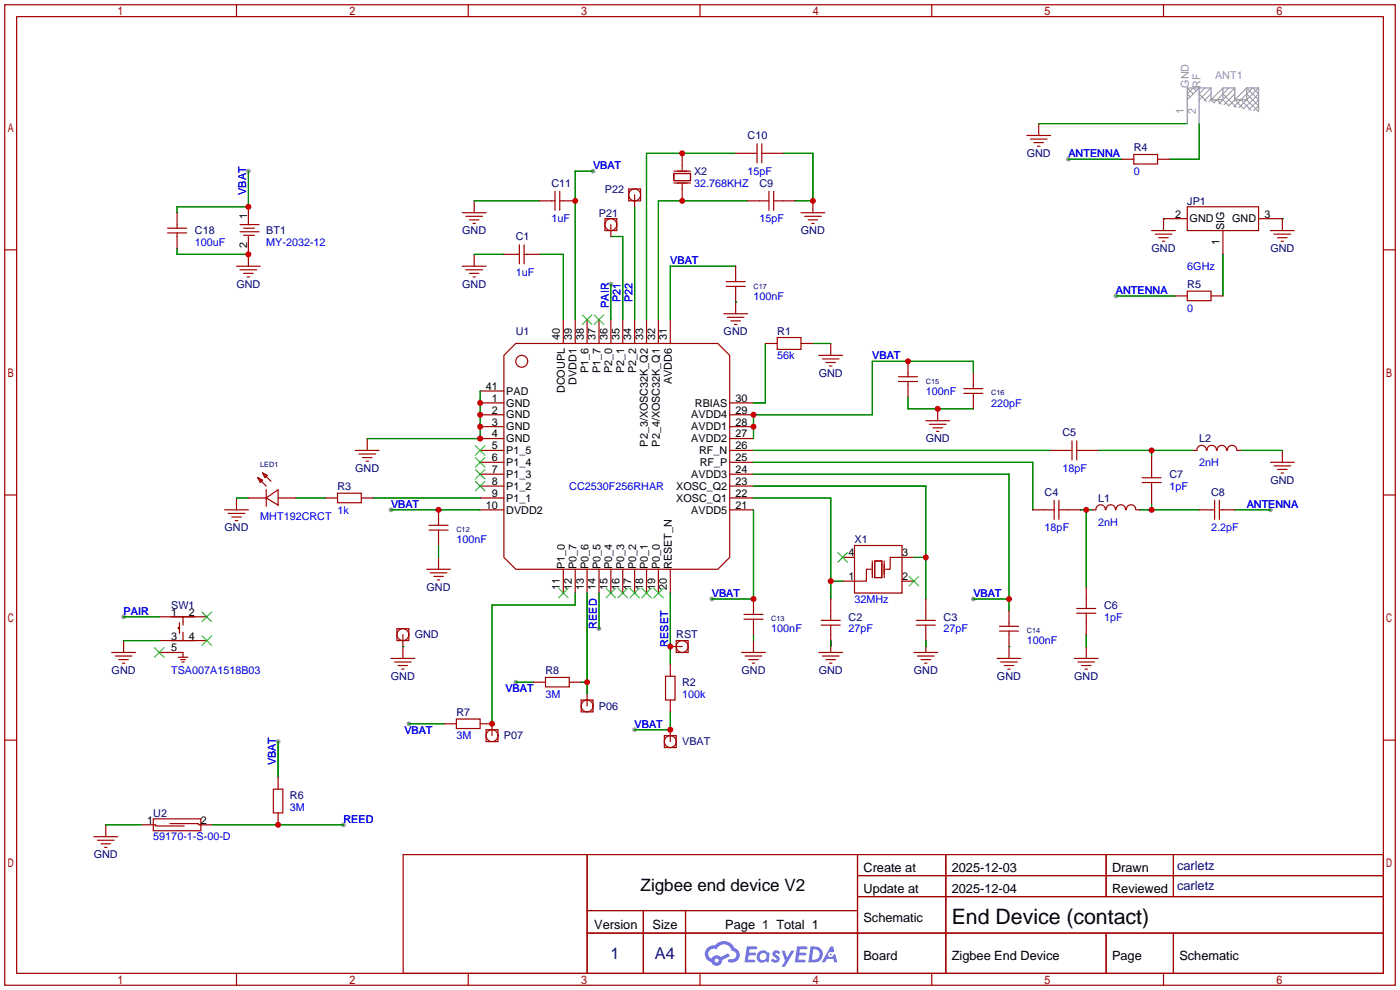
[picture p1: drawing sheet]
<svg xmlns="http://www.w3.org/2000/svg" width="299mm" height="212mm" viewBox="0 0 299 212" stroke-linecap="round" stroke-linejoin="round" font-family="sans-serif">
<g fill="#999">
<circle cx="271.5" cy="109" r=".51"/>
<circle cx="126.7" cy="36.6" r=".51"/>
<circle cx="152.1" cy="128" r=".51"/>
<circle cx="83.6" cy="109" r=".51"/>
<circle cx="208" cy="128" r=".51"/>
<circle cx="53.1" cy="36.6" r=".51"/>
<circle cx="130.6" cy="60.7" r=".51"/>
<circle cx="73.4" cy="176.3" r=".51"/>
<circle cx="26.4" cy="131.8" r=".51"/>
<circle cx="135.6" cy="156" r=".51"/>
<circle cx="228.3" cy="34" r=".51"/>
<circle cx="238.5" cy="63.2" r=".51"/>
<circle cx="128" cy="134.4" r=".51"/>
<circle cx="59.4" cy="158.5" r=".51"/>
<circle cx="87.4" cy="154.7" r=".51"/>
<circle cx="110.2" cy="145.8" r=".51"/>
</g>
<g fill="none" stroke="#a10000" stroke-width=".25">
<path d="M1 1h297.2v209.6h-297.2zM3.6 3.6h292.1v204.4h-292.1zM50.5 1v2.6M100.1 1v2.6M149.6 1v2.6M199.1 1v2.6M248.7 1v2.6M1 53.4h2.6M295.7 53.4h2.5M1 105.8h2.6M295.7 105.8h2.5M1 158.2h2.6"/>
<path d="M295.7 158.2h2.5M50.5 208v2.6M100.1 208v2.6M149.6 208v2.6M199.1 208v2.6M248.7 208v2.6"/>
</g>
<g fill="#5487ff">
<path d="M165.3 203.3a.99 .99 0 0 1 1.4 .2l-.3 .5a.39 .39 0 0 0-.3-.3 .39 .39 0 0 0-.4 .1l.1 .1a1.02 1.02 0 0 1 .6 1.6 1.17 1.17 0 0 1-1.7-.2l.4-.5 .6 .4 .3-.1v-.3a1.01 1.01 0 0 1-.7-1.5z"/>
<path d="M167.1 203.2h.6l.5 1.5 .9-1.5h.7l-2.1 3.4h-.7l.8-1.3z"/>
<path d="M159.6 202.3h1.9l.3 .1-.1 .4-1.5 .1-.1 .7h1.2l.3 .3-.3 .3h-1.3l-.1 .9h1.4l.1 .3-.1 .2-2.2 .1z"/>
<path d="M170.4 202.3h1.9l.2 .1-.1 .4-1.5 .1-.1 .7h1.3l.3 .3-.4 .3h-1.2l-.2 .9h1.4l.2 .3-.2 .2-2.1 .1z"/>
<path d="M177.5 202.3h.6l.2 1-.5 .3a.57 .57 0 0 0-.8 .2 .57 .57 0 0 0 .4 .8 .57 .57 0 0 0 .7-.5l.4-.2 .5 1.8h-.7l-.2-.7h-1.4l-.4 .7h-.7z"/>
<path d="M173.2 202.3l-.4 3.4h1.1a1.73 1.73 0 0 0 1.9-1.7 1.73 1.73 0 0 0-2-1.7zM173.8 202.9a1.14 1.14 0 0 1 1.4 1.1 1.14 1.14 0 0 1-1.5 1.1h-.2z"/>
<path d="M162 203.6a1.26 1.26 0 0 0 0 1.8 1.26 1.26 0 0 0 1.7 .1l.5 .2 .3-1.9-.1-.2h-.4a1.21 1.21 0 0 0-2 0zM162.6 203.9a.76 .76 0 0 1 1 0 .76 .76 0 0 1 .1 1.1 .76 .76 0 0 1-1 .1l-.4-.6z"/>
<path d="M151.2 202.6a1.81 1.81 0 0 0 .9 3 1.18 1.18 0 0 0 1.3 .8 1.18 1.18 0 0 0 .9-1.2l1.7-.9-.4-.6-1.5 .8a1.2 1.2 0 0 0-2 .4 1.14 1.14 0 0 1-.6-1.6 1.14 1.14 0 0 1 1.7-.4 1.73 1.73 0 0 1 1.7-1.1 1.73 1.73 0 0 1 1.6 1.4 .94 .94 0 0 1 .8 1.2 .94 .94 0 0 1-1.3 .6 .36 .36 0 0 0-.4 .3 .36 .36 0 0 0 .3 .4 1.63 1.63 0 0 0 2.1-1 1.63 1.63 0 0 0-1-2.1 2.43 2.43 0 0 0-4.2-.5l-1 .1zM152.7 205.3a.45 .45 0 0 1 .9 0 .45 .45 0 0 1-.9 0z"/>
<circle cx="177.5" cy="204" r=".22"/>
</g>
<g fill="none" stroke="#a10000" stroke-width=".25">
<path d="M144 37.1h3.6v1.5h-3.6zM144 39.1h3.6M144 36.6h3.6M145.8 32.8v3.5M145.8 39.4v3.5M157.2 32.8h4.6M161.8 30.7v4.1M162.8 32.8h4.6M162.8 30.7v4.1M219.5 29h5M220.2 29.7h3.6M221 30.5h2"/>
<path d="M221.7 31.2h.5M222 26.4v2.6M239.8 34h2.5M242.3 33h5.1v2.1h-5.1zM247.4 34h2.5M35.8 48.8h4.1M35.8 49.8h4.1M37.8 45.5v3.3M37.8 49.8v3.3M50.5 56.9h5.1M51.3 57.7h3.6M51.3 48h4.1"/>
<path d="M51.3 49.5h4.1M52.1 58.4h2M52.1 48.8h2.3M52.1 50.3h2.3M52.8 59.2h.5M53.1 44.2v3.8M53.1 50.5v6.4M98.8 56.9h5.1M98.8 45.5h5.1M99.6 57.7h3.5M99.6 46.2h3.5M100.3 58.4h2.1"/>
<path d="M100.3 47h2.1M101.1 59.2h.5M101.1 47.8h.5M101.3 42.9v2.6M101.3 54.4v2.5M107.7 54.4h3.3M111 52.3v4.1M112 52.3v4.1M112 54.4h3.3M115.3 42.9h3.3M118.6 40.9v4.1M119.6 40.9v4.1"/>
<path d="M119.6 42.9h3.3M129.3 46.7h2.5v2.6h-2.5zM130.6 48v2.5M134.4 40.4h2.5v2.5h-2.5zM135.6 41.7v2.5M157.2 56.9v3.3M159.8 42.9h4.5M164.3 40.9v4.1M165.4 42.9h4.5M165.4 40.9v4.1M171.2 45.5h5.1M172 46.2h3.5"/>
<path d="M172.7 47h2.1M173.5 47.8h.5M173.7 42.9v2.6M246.1 49.3h5.1M246.9 50h3.5M247.6 50.8h2.1M248.4 51.6h.5M253.7 44.2h15.3v5.1h-15.3zM253.7 46.7h-5v2.6M261.4 49.3v5.1M269 46.7h5.1v2.6M271.5 49.3h5.1"/>
<path d="M272.3 50h3.5M273 50.8h2.1M273.8 51.6h.5M107.7 75.9l2.5-2.5h43.2l2.6 2.5v43.2l-2.6 2.6h-43.2l-2.5-2.6zM120.4 68.3v5.1M122.9 68.3v5.1M125.5 68.3v5.1M128 68.3v5.1M130.6 68.3v5.1M133.1 68.3v5.1M135.6 68.3v5.1M138.2 68.3v5.1"/>
<path d="M140.7 68.3v5.1M143.3 68.3v5.1M154.7 67.1h5.1M155.2 61.2h4.1M155.2 60.2h4.1M155.4 67.8h3.6M156.2 68.6h2M157 69.3h.5M157.2 61.2v5.9M163.6 73.4h2.5M166.1 72.1h5.1v2.6h-5.1zM171.2 73.4h2.5"/>
<path d="M175 75.9h5.1M175.8 76.7h3.5M176.5 77.5h2.1M177.3 78.2h.5M177.5 73.4v2.5M194.1 77.2v3.3M208 79.8v3.3M251.2 63.2h2.5M253.7 62.2h5.1v2.1h-5.1zM258.8 63.2h2.6M75.9 96.3h5.1M76.7 97h3.6"/>
<path d="M77.5 97.8h2M78.2 98.6h.5M78.5 93.7v2.6M102.6 86.1h5.1M102.6 88.6h5.1M102.6 91.2h5.1M102.6 93.7h5.1M102.6 96.3h5.1M102.6 98.8h5.1M102.6 83.6h5.1M156 86.1h5M156 88.6h5"/>
<path d="M156 91.2h5M156 93.7h5M156 96.3h5M156 98.8h5M192 81.5h4.1M192 80.5h4.1M194.1 81.5v3.3M197.9 89.9h5M198.6 90.7h3.6M199.4 91.4h2M200.2 92.2h.5M200.4 87.4v2.5"/>
<path d="M206 84.1h4.1M206 83.1h4.1M208 84.1v3.3M224.5 96.3h4.6M229.1 94.2v4.1M230.1 96.3h4.6M230.1 94.2v4.1M246.1 97.5v4.6M255 96.3h.8M255.8 96.3a1.01 1.01 0 0 1 1-1.1 1.01 1.01 0 0 1 1 1.1M258 96.3a1.01 1.01 0 0 1 1-1.1 1.01 1.01 0 0 1 1 1.1M260.1 96.3a1.01 1.01 0 0 1 1-1.1 1.01 1.01 0 0 1 1 1.1"/>
<path d="M262.3 96.3a1.01 1.01 0 0 1 1-1.1 1.01 1.01 0 0 1 1 1.1M264.4 96.3h.8M271.5 98.8h5.1M272.3 99.6h3.5M274.1 96.3v2.5M48 109h5.1M48.8 109.7h3.5M49.5 110.5h2.1M50.3 111.3h.5M50.5 106.4v2.6M53.1 106.4h3.8M55.1 102.1l1 .5-.5 .5z"/>
<path d="M55.1 102.1l1.8 1.8M56.1 101.1l1 .5-.5 .5zM56.1 101.1l1.8 1.8M56.9 106.4l2.5-1.8v3.3zM56.9 104.6v3.6M59.4 106.4h3.8M69.6 106.4h2.5M72.1 105.4h5.1v2h-5.1zM77.2 106.4h2.6M91.7 113.3h4.1M91.7 112.3h4.1M93.7 109v3.3"/>
<path d="M93.7 113.3v3.3M93.7 119.1v2.6M102.6 101.3h5.1M102.6 103.9h5.1M102.6 106.4h5.1M102.6 109h5.1M156 101.3h5M156 103.9h5M156 106.4h5M156 109h5M180.1 119.1h2.5M182.6 116.6h10.2v10.1h-10.2z"/>
<path d="M186.4 119.9v3.5M186.9 119.9h1.6v3.5h-1.6zM189 119.9v3.5M195.3 119.1h-5.1v2.6h-1M220.7 109h4.6M225.3 106.9v4.1M226.3 109h4.6M226.3 106.9v4.1M233.4 109h.8M234.2 109a1.01 1.01 0 0 1 1-1.1 1.01 1.01 0 0 1 1 1.1M236.4 109a1.01 1.01 0 0 1 1-1.1 1.01 1.01 0 0 1 1 1.1M238.5 109a1.01 1.01 0 0 1 1-1.1 1.01 1.01 0 0 1 1 1.1"/>
<path d="M240.7 109a1.01 1.01 0 0 1 1-1.1 1.01 1.01 0 0 1 1 1.1M242.8 109h.8M244.1 103.1h4.1M244.1 102.1h4.1M246.1 103.1v4.6M256.3 109h3.3M259.6 106.9v4.1M260.6 109h3.3M260.6 106.9v4.1M273 100.3h2.1M273.8 101.1h.5M23.9 139.4h5.1"/>
<path d="M26.4 136.9v2.5M34 139.4h5.1v1.1M34 136.9h10.2M34 131.8h10.2M38.4 134.1h-.3v.3h.3M38.4 133.1v2.3M39.1 131.8v1.8M39.1 135.1v1.8M84.8 134.4h2.6v2.5h-2.6zM86.1 135.6v5.1M91.2 121.7h5.1M91.9 122.4h3.6"/>
<path d="M92.7 123.2h2M93.5 124h.5M120.4 121.7v5M122.9 121.7v5M125.5 121.7v5M128 121.7v5M130.6 121.7v5M133.1 121.7v5M135.6 121.7v5M138.2 121.7v5M140.7 121.7v5M143.3 121.7v5"/>
<path d="M143.3 138.2h2.5M144.5 136.9h2.6v2.5h-2.6zM158.5 139.4h5.1M159 132.3h4.1M159 131.3h4.1M161 128v3.3M161 132.3v3.3M161 136.9v2.5M175 139.4h5.1M175.5 133.6h4.1M175.5 132.6h4.1M177.5 128v4.6"/>
<path d="M177.5 133.6v5.8M186.2 121.7h-1v2.5h-5.1M192.8 124.2h2.5M195.3 139.4h5.1M195.8 133.6h4.1M195.8 132.6h4.1M197.9 128v4.6M197.9 133.6v5.8M213.6 134.9h4.1M213.6 133.9h4.1M215.6 130.6v3.3M215.6 134.9v5.8"/>
<path d="M230.1 131.1h4.1M230.1 130h4.1M232.2 125.5v4.5M232.2 131.1v4.5M232.2 138.2v2.5M24.6 140.2h3.6M25.4 141h2M26.2 141.7h.5M38.1 140.5h2M38.6 141h1M38.9 141.5h.5M83.6 140.7h5"/>
<path d="M84.3 141.5h3.6M85.1 142.2h2M85.9 143h.5M95 154.7h2.5M97.5 153.7h5.1v2h-5.1zM102.6 154.7h2.6v2.5M103.9 156h2.5v2.5h-2.5zM114 145.8h2.6M116.6 144.8h5.1v2h-5.1zM121.7 145.8h2.5M124.2 149.6h2.5v2.5h-2.5zM125.5 148.3v2.6"/>
<path d="M142 157.2h2.5v2.6h-2.5zM142.2 144.5h2.1v5.1h-2.1zM143.3 142v2.5M143.3 149.6v2.5M143.3 156v2.5M159.3 140.2h3.5M160 141h2.1M160.8 141.7h.5M175.8 140.2h3.5M176.5 141h2.1M177.3 141.7h.5M196.1 140.2h3.5"/>
<path d="M196.8 141h2.1M197.6 141.7h.5M213.1 140.7h5.1M213.9 141.5h3.5M214.6 142.2h2.1M215.4 143h.5M229.6 140.7h5.1M230.4 141.5h3.5M231.1 142.2h2.1M231.9 143h.5M20.1 178.8h5M20.8 179.6h3.6"/>
<path d="M22.6 176.3v2.5M30.2 176.3h3.1v.2h6.1M32.8 175h10.1v2.5h-10.1zM36.3 176h6.1v.3h3.1M58.4 168.7h2.1v5h-2.1zM59.4 166.1v2.6M59.4 173.7v2.6M21.6 180.3h2M22.4 181.1h.5M86.2 182.6h209.5v25.4h-209.5zM125.5 182.6v25.4M125.5 194.6h57.8"/>
<path d="M125.5 199.4h170.2M137.5 194.6v13.4M146.5 194.6v13.4M183.3 182.6v25.4M183.3 187.1h112.4M183.3 191.6h112.4M202.1 182.6v25.4M236.4 182.6v9M236.4 199.4v8.6M250.8 182.6v9M250.8 199.4v8.6"/>
<circle cx="130.6" cy="48" r="1.27"/>
<circle cx="135.6" cy="41.7" r="1.27"/>
<circle cx="111.5" cy="77.2" r="1.27"/>
<circle cx="86.1" cy="135.6" r="1.27"/>
<circle cx="145.8" cy="138.2" r="1.27"/>
<circle cx="105.2" cy="157.2" r="1.27"/>
<circle cx="125.5" cy="150.9" r="1.27"/>
<circle cx="143.3" cy="158.5" r="1.27"/>
</g>
<g fill="none" stroke="#3c3" stroke-width=".25">
<path d="M124.5 67.3l2 2M126.5 67.3l-2 2M127 67.3l2 2M129 67.3l-2 2M101.6 95.2l2 2.1M101.6 97.8l2 2M103.6 95.2l-2 2.1M103.6 97.8l-2 2M101.6 100.3l2 2.1M101.6 102.9l2 2M103.6 100.3l-2 2.1M103.6 102.9l-2 2"/>
<path d="M179.1 118.1l2 2M181.1 118.1l-2 2M33 138.4l2.1 2.1M35.1 138.4l-2.1 2.1M43.2 135.9l2 2M43.2 130.8l2 2M45.2 135.9l-2 2M45.2 130.8l-2 2M119.4 125.7l2 2.1M121.4 125.7l-2 2.1M129.5 125.7l2.1 2.1M131.6 125.7l-2.1 2.1"/>
<path d="M132.1 125.7l2 2.1M134.1 125.7l-2 2.1M134.6 125.7l2.1 2.1M136.7 125.7l-2.1 2.1M137.2 125.7l2 2.1M139.2 125.7l-2 2.1M139.7 125.7l2 2.1M141.7 125.7l-2 2.1M194.3 123.2l2 2M196.3 123.2l-2 2"/>
</g>
<g fill="none" stroke="#008700" stroke-width=".25">
<path d="M53.1 36.6v7.6h-15.3v1.3M126.7 36.6h-3.8v31.7M157.2 32.8h-19v35.5M167.4 32.8h6.3v10.1h-3.8M222 26.4h31.7M228.3 34h11.5M256.3 26.4v7.6h-6.4M37.8 53.1v1.3h15.3M101.3 54.4h6.4M101.3 42.9h14M115.3 54.4h5.1v13.9M130.6 50.5h2.5v17.8"/>
<path d="M135.6 44.2v24.1M157.2 56.9h-13.9v11.4M159.8 42.9h-19.1v25.4M248.7 46.7h.1M261.4 54.4v8.8M274.1 46.7h.1M130.6 60.7v7.6M157.2 64.5h.1M163.6 73.4v12.7h-2.6M173.7 73.4h3.8M208 79.8v-2.6h-21.6v11.4h-25.4v5.1M238.5 63.2h12.7"/>
<path d="M102.6 83.6v10.1h-24.1M161 98.8h59.7v10.2M161 96.3h63.5M194.1 84.8v2.6h13.9M234.7 96.3h20.3M246.1 96.3v1.2M265.2 96.3h8.9M50.5 106.4h2.6M63.2 106.4h6.4M79.8 106.4h22.8M83.6 109h19M93.7 116.6v2.5"/>
<path d="M161 103.9h36.9v24.1M161 106.4h16.5v21.6M161 109v19h-8.9M161 101.3h54.6v29.3M195.3 119.1h2.6M230.9 109h2.5M232.2 109v16.5M243.6 109h12.7M246.1 107.7v1.3M263.9 109h7.6M26.4 131.8h7.6M26.4 136.9h7.6"/>
<path d="M86.1 138.2h.1M122.9 126.7v2.6h-17.7v25.4M125.5 126.7v21.6M128 126.7v7.7M143.3 126.7v15.3M161 135.6v1.3M177.5 124.2h2.6M177.5 136.9v1.3M197.9 136.9v1.3M208 128h7.6M215.6 138.2h.1M232.2 135.6v2.6"/>
<path d="M59.4 158.5v7.6M87.4 154.7h7.6M110.2 145.8h3.8M124.2 145.8h1.3M143.3 152.1v3.9h-7.7M22.6 176.3h7.6M45.5 176.3h27.9"/>
</g>
<g fill="none" stroke="#999" stroke-width=".21">
<path d="M253.7 18.8l1.3 1.3M255.7 19.4l-.7-.6-1.3 1.3 .7 .6M256.3 18.8l-2.6 2.5M257.6 18.8l-1.3 1.3 1.6 1.6M258.8 18.8l-2.5 2.5M261.4 18.8l-3 3M262.6 18.8l-3.1 3.2-.7-.7M263.9 18.8l-3.4 3.4M269 18.8l-4.2 4.2M258.8 20.1l-1.5 1.4M260.1 21.3l.9 1M261.4 21.3l1.2 1.3 3.8-3.8 2.6 2.5-2.1 2.2"/>
<path d="M261.4 20.1l2.8 2.8M263.9 20.1l-2.3 2.3M263.9 21.3l1.9 1.9 3.2-3.1-1.3-1.3-4 4M265.2 21.3l2.2 2.3M266.4 20.1l2.6 2.5-1.1 1.1M266.4 21.3l2.6 2.6"/>
</g>
<path d="M256.3 18.8h-2.6v7.6M269 23.9v-5.1h-2.6v2.5h-2.5v-2.5h-2.5v2.5h-2.6v-2.5h-2.5v7.6" fill="none" stroke="#999" stroke-width=".25"/>
<g fill="#c00">
<circle cx="197.9" cy="119.1" r=".63"/>
<circle cx="177.5" cy="124.2" r=".63"/>
<circle cx="232.2" cy="109" r=".63"/>
<circle cx="246.1" cy="96.3" r=".63"/>
<circle cx="246.1" cy="109" r=".63"/>
<circle cx="145.8" cy="42.9" r=".63"/>
<circle cx="145.8" cy="32.8" r=".63"/>
<circle cx="173.7" cy="42.9" r=".63"/>
<circle cx="122.9" cy="42.9" r=".63"/>
<circle cx="161" cy="128" r=".63"/>
<circle cx="93.7" cy="109" r=".63"/>
<circle cx="215.6" cy="128" r=".63"/>
<circle cx="161" cy="91.2" r=".63"/>
<circle cx="161" cy="88.6" r=".63"/>
<circle cx="194.1" cy="77.2" r=".63"/>
<circle cx="200.4" cy="87.4" r=".63"/>
<circle cx="53.1" cy="44.2" r=".63"/>
<circle cx="53.1" cy="54.4" r=".63"/>
<circle cx="59.4" cy="176.3" r=".63"/>
<circle cx="102.6" cy="93.7" r=".63"/>
<circle cx="102.6" cy="91.2" r=".63"/>
<circle cx="102.6" cy="88.6" r=".63"/>
<circle cx="102.6" cy="86.1" r=".63"/>
<circle cx="143.3" cy="138.2" r=".63"/>
<circle cx="143.3" cy="156" r=".63"/>
<circle cx="125.5" cy="145.8" r=".63"/>
<circle cx="105.2" cy="154.7" r=".63"/>
</g>
<text font-size="4.5" x="203.4" y="197.5">End Device (contact)</text>
<text font-size="3.6" x="136.9" y="190.4">Zigbee end device V2</text>
<g font-size="3.5" fill="#000080">
<text x="130.5" y="204.9">1</text>
<text x="140" y="204.9">A4</text>
</g>
<g font-size="2.7" fill="#000080">
<text x="251.6" y="185.9">carletz</text>
<text x="251.6" y="190.2">carletz</text>
</g>
<g font-size="2.7">
<text x="184.5" y="186.3">Create at</text>
<text x="184.5" y="190.8">Update at</text>
<text x="203.4" y="186.3">2025-12-03</text>
<text x="203.4" y="190.8">2025-12-04</text>
<text x="237.7" y="186.3">Drawn</text>
<text x="237.7" y="190.8">Reviewed</text>
<text x="184.5" y="197">Schematic</text>
<text x="127" y="198.5">Version</text>
<text x="139.5" y="198.5">Size</text>
<text x="155" y="198.5">Page 1 Total 1</text>
<text x="184.5" y="205.2">Board</text>
<text x="203.4" y="205.2">Zigbee End Device</text>
<text x="237.7" y="205.2">Page</text>
<text x="252.1" y="205.2">Schematic</text>
</g>
<g font-size="2.3" fill="#999">
<text x="259.7" y="16.9">ANT1</text>
<text x="254" y="18.8" transform="rotate(-90 254 18.8)">GND</text>
<text x="256.6" y="18.8" transform="rotate(-90 256.6 18.8)">RF</text>
<text x="253" y="24.4" transform="rotate(-90 253 24.4)">1</text>
<text x="255.6" y="24.4" transform="rotate(-90 255.6 24.4)">2</text>
</g>
<g font-size="2.3" fill="#000080">
<text x="159.8" y="29.8">C10</text>
<text x="219.4" y="33.6">GND</text>
<text x="242.3" y="32.3">R4</text>
<text x="117.9" y="39.9">C11</text>
<text x="129.3" y="41.2">P22</text>
<text x="148.3" y="37.4">X2</text>
<text x="162.3" y="39.9">C9</text>
<text x="128" y="46.3">P21</text>
<text x="253.7" y="43.7">JP1</text>
<text x="41.7" y="50.1">C18</text>
<text x="56.9" y="50.1">BT1</text>
<text x="98.8" y="50.1">GND</text>
<text x="110.2" y="51.4">C1</text>
<text x="171.2" y="50.1">GND</text>
<text x="246.1" y="53.9">GND</text>
<text x="271.5" y="53.9">GND</text>
<text x="50.5" y="61.5">GND</text>
<text x="98.8" y="61.5">GND</text>
<text x="253.7" y="61.5">R5</text>
<text x="110.2" y="71.7">U1</text>
<text x="154.7" y="71.7">GND</text>
<text x="166.1" y="71.7">R1</text>
<text x="175" y="80.6">GND</text>
<text x="197.8" y="94.5">GND</text>
<text x="227.1" y="93.3">C5</text>
<text x="256.3" y="94.5">L2</text>
<text x="75.9" y="100.9">GND</text>
<text x="72.1" y="104.7">R3</text>
<text x="223.3" y="106">C4</text>
<text x="234.7" y="107.2">L1</text>
<text x="249.9" y="102.2">C7</text>
<text x="258.8" y="106">C8</text>
<text x="271.5" y="103.4">GND</text>
<text x="48" y="113.6">GND</text>
<text x="182.6" y="116.1">X1</text>
<text x="36.6" y="130.1">SW1</text>
<text x="91.2" y="126.3">GND</text>
<text x="236" y="130.1">C6</text>
<text x="88.6" y="136.4">GND</text>
<text x="144.5" y="136.4">RST</text>
<text x="181.4" y="132.6">C2</text>
<text x="201.7" y="132.6">C3</text>
<text x="23.9" y="144.1">GND</text>
<text x="83.5" y="145.3">GND</text>
<text x="116.6" y="144.1">R8</text>
<text x="145.8" y="146.6">R2</text>
<text x="158.5" y="144.1">GND</text>
<text x="175" y="144.1">GND</text>
<text x="195.3" y="144.1">GND</text>
<text x="213.1" y="145.3">GND</text>
<text x="229.6" y="145.3">GND</text>
<text x="97.5" y="153">R7</text>
<text x="128" y="151.7">P06</text>
<text x="107.7" y="158">P07</text>
<text x="145.8" y="159.3">VBAT</text>
<text x="62" y="170.7">R6</text>
<text x="32.8" y="174.5">U2</text>
<text x="20" y="183.4">GND</text>
</g>
<g font-size="2.3" fill="#00f">
<text x="228.3" y="33.6">ANTENNA</text>
<text x="52.6" y="41.7" transform="rotate(-90 52.6 41.7)">VBAT</text>
<text x="126.7" y="36.1">VBAT</text>
<text x="148.3" y="39.9">32.768KHZ</text>
<text x="159.8" y="37.4">15pF</text>
<text x="242.3" y="37.4">0</text>
<text x="117.9" y="47.5">1uF</text>
<text x="162.3" y="47.5">15pF</text>
<text x="41.7" y="52.6">100uF</text>
<text x="56.9" y="52.6">MY-2032-12</text>
<text x="110.2" y="59">1uF</text>
<text x="143.3" y="56.4">VBAT</text>
<text x="253.7" y="57.7">6GHz</text>
<text x="130.1" y="65.8" transform="rotate(-90 130.1 65.8)">PAIR</text>
<text x="132.6" y="64.5" transform="rotate(-90 132.6 64.5)">P21</text>
<text x="135.2" y="64.5" transform="rotate(-90 135.2 64.5)">P22</text>
<text x="161" y="64.1">100nF</text>
<text x="238.5" y="62.8">ANTENNA</text>
<text x="253.7" y="66.6">0</text>
<text x="166.1" y="76.8">56k</text>
<text x="186.4" y="76.8">VBAT</text>
<text x="197.9" y="84.4">100nF</text>
<text x="211.8" y="86.9">220pF</text>
<text x="227.1" y="100.9">18pF</text>
<text x="256.3" y="99.6">2nH</text>
<text x="121.7" y="104.7">CC2530F256RHAR</text>
<text x="249.9" y="104.7">1pF</text>
<text x="55.6" y="111">MHT192CRCT</text>
<text x="72.1" y="109.8">1k</text>
<text x="83.6" y="108.5">VBAT</text>
<text x="223.3" y="113.6">18pF</text>
<text x="234.7" y="112.3">2nH</text>
<text x="258.8" y="113.6">2.2pF</text>
<text x="266.4" y="108.5">ANTENNA</text>
<text x="97.5" y="116.1">100nF</text>
<text x="26.4" y="131.4">PAIR</text>
<text x="152.1" y="127.6">VBAT</text>
<text x="182.6" y="128.8">32MHz</text>
<text x="208" y="127.6">VBAT</text>
<text x="127.6" y="134.4" transform="rotate(-90 127.6 134.4)">REED</text>
<text x="164.8" y="135.2">100nF</text>
<text x="181.4" y="135.2">27pF</text>
<text x="201.7" y="135.2">27pF</text>
<text x="219.5" y="137.7">100nF</text>
<text x="236" y="132.6">1pF</text>
<text x="142.8" y="138.2" transform="rotate(-90 142.8 138.2)">RESET</text>
<text x="36.6" y="144.1">TSA007A1518B03</text>
<text x="108" y="147.9">VBAT</text>
<text x="116.6" y="149.1">3M</text>
<text x="145.8" y="149.1">100k</text>
<text x="135.6" y="155.5">VBAT</text>
<text x="86.4" y="156.8">VBAT</text>
<text x="97.5" y="158">3M</text>
<text x="59" y="163.6" transform="rotate(-90 59 163.6)">VBAT</text>
<text x="62" y="173.3">3M</text>
<text x="32.8" y="179.6">59170-1-S-00-D</text>
<text x="73.4" y="175.8">REED</text>
</g>
<g font-size="2.3">
<text x="52.9" y="46.7" transform="rotate(-90 52.9 46.7)">1</text>
<text x="251.2" y="46.5">2</text>
<text x="254.3" y="47.5">GND</text>
<text x="263.3" y="47.5">GND</text>
<text x="270.3" y="46.5">3</text>
<text x="52.9" y="53.1" transform="rotate(-90 52.9 53.1)">2</text>
<text x="260.6" y="52.3" transform="rotate(-90 260.6 52.3)">1</text>
<text x="261.7" y="49.3" transform="rotate(-90 261.7 49.3)">SIG</text>
<text x="119.7" y="72.6" transform="rotate(-90 119.7 72.6)">40</text>
<text x="122.2" y="72.6" transform="rotate(-90 122.2 72.6)">39</text>
<text x="124.8" y="72.6" transform="rotate(-90 124.8 72.6)">38</text>
<text x="127.3" y="72.6" transform="rotate(-90 127.3 72.6)">37</text>
<text x="129.8" y="72.6" transform="rotate(-90 129.8 72.6)">36</text>
<text x="132.4" y="72.6" transform="rotate(-90 132.4 72.6)">35</text>
<text x="134.9" y="72.6" transform="rotate(-90 134.9 72.6)">34</text>
<text x="137.5" y="72.6" transform="rotate(-90 137.5 72.6)">33</text>
<text x="140" y="72.6" transform="rotate(-90 140 72.6)">32</text>
<text x="142.5" y="72.6" transform="rotate(-90 142.5 72.6)">31</text>
<text x="103.9" y="83.3">41</text>
<text x="123.2" y="82.2" transform="rotate(-90 123.2 82.2)">DVDD1</text>
<text x="125.8" y="79.8" transform="rotate(-90 125.8 79.8)">P1_6</text>
<text x="128.3" y="79.8" transform="rotate(-90 128.3 79.8)">P1_7</text>
<text x="130.9" y="79.8" transform="rotate(-90 130.9 79.8)">P2_0</text>
<text x="133.4" y="79.8" transform="rotate(-90 133.4 79.8)">P2_1</text>
<text x="135.9" y="79.8" transform="rotate(-90 135.9 79.8)">P2_2</text>
<text x="143.6" y="82.1" transform="rotate(-90 143.6 82.1)">AVDD6</text>
<text x="105.1" y="85.9">1</text>
<text x="105.1" y="88.4">2</text>
<text x="108.2" y="86.9">GND</text>
<text x="108.2" y="89.4">GND</text>
<text x="108.2" y="84.4">PAD</text>
<text x="120.7" y="84" transform="rotate(-90 120.7 84)">DCOUPL</text>
<text x="147.8" y="89.4">AVDD4</text>
<text x="148.5" y="86.9">RBIAS</text>
<text x="157.2" y="88.4">29</text>
<text x="157.2" y="85.9">30</text>
<text x="105.1" y="91">3</text>
<text x="105.1" y="93.5">4</text>
<text x="108.2" y="92">GND</text>
<text x="108.2" y="94.5">GND</text>
<text x="138.5" y="95.5" transform="rotate(-90 138.5 95.5)">P2_3/XOSC32K_Q2</text>
<text x="141" y="95.5" transform="rotate(-90 141 95.5)">P2_4/XOSC32K_Q1</text>
<text x="147.8" y="94.5">AVDD2</text>
<text x="147.8" y="92">AVDD1</text>
<text x="157.2" y="93.5">27</text>
<text x="157.2" y="91">28</text>
<text x="105.1" y="96">5</text>
<text x="105.1" y="98.6">6</text>
<text x="105.1" y="101.1">7</text>
<text x="108.2" y="97.1">P1_5</text>
<text x="108.2" y="99.6">P1_4</text>
<text x="149.4" y="97.1">RF_N</text>
<text x="149.5" y="99.6">RF_P</text>
<text x="157.2" y="101.1">24</text>
<text x="157.2" y="98.6">25</text>
<text x="157.2" y="96">26</text>
<text x="105.1" y="103.7">8</text>
<text x="105.1" y="106.2">9</text>
<text x="108.2" y="102.1">P1_3</text>
<text x="108.2" y="104.7">P1_2</text>
<text x="108.2" y="107.2">P1_1</text>
<text x="144.5" y="107.2">XOSC_Q1</text>
<text x="144.5" y="104.7">XOSC_Q2</text>
<text x="147.8" y="102.1">AVDD3</text>
<text x="157.2" y="106.2">22</text>
<text x="157.2" y="103.7">23</text>
<text x="103.9" y="108.7">10</text>
<text x="108.2" y="109.8">DVDD2</text>
<text x="147.8" y="109.8">AVDD5</text>
<text x="157.2" y="108.7">21</text>
<text x="181.3" y="118.9">4</text>
<text x="192.8" y="118.9">3</text>
<text x="119.7" y="126" transform="rotate(-90 119.7 126)">11</text>
<text x="120.7" y="121.6" transform="rotate(-90 120.7 121.6)">P1_0</text>
<text x="122.2" y="126" transform="rotate(-90 122.2 126)">12</text>
<text x="123.2" y="121.6" transform="rotate(-90 123.2 121.6)">P0_7</text>
<text x="124.8" y="126" transform="rotate(-90 124.8 126)">13</text>
<text x="125.8" y="121.6" transform="rotate(-90 125.8 121.6)">P0_6</text>
<text x="127.3" y="126" transform="rotate(-90 127.3 126)">14</text>
<text x="128.3" y="121.6" transform="rotate(-90 128.3 121.6)">P0_5</text>
<text x="129.8" y="126" transform="rotate(-90 129.8 126)">15</text>
<text x="130.9" y="121.6" transform="rotate(-90 130.9 121.6)">P0_4</text>
<text x="132.4" y="126" transform="rotate(-90 132.4 126)">16</text>
<text x="133.4" y="121.6" transform="rotate(-90 133.4 121.6)">P0_3</text>
<text x="134.9" y="126" transform="rotate(-90 134.9 126)">17</text>
<text x="135.9" y="121.6" transform="rotate(-90 135.9 121.6)">P0_2</text>
<text x="137.5" y="126" transform="rotate(-90 137.5 126)">18</text>
<text x="138.5" y="121.6" transform="rotate(-90 138.5 121.6)">P0_1</text>
<text x="140" y="126" transform="rotate(-90 140 126)">19</text>
<text x="141" y="121.6" transform="rotate(-90 141 121.6)">P0_0</text>
<text x="142.5" y="126" transform="rotate(-90 142.5 126)">20</text>
<text x="143.6" y="121.6" transform="rotate(-90 143.6 121.6)">RESET_N</text>
<text x="181.3" y="124">1</text>
<text x="192.8" y="124">2</text>
<text x="36.6" y="131.6">1</text>
<text x="40.4" y="131.6">2</text>
<text x="36.6" y="136.7">3</text>
<text x="40.4" y="136.7">4</text>
<text x="36.6" y="139.2">5</text>
<text x="31.5" y="176">1</text>
<text x="42.9" y="176">2</text>
</g>
<g font-size="1.6" fill="#000080">
<text x="161" y="61.7">C17</text>
<text x="197.9" y="82">C15</text>
<text x="211.8" y="84.5">C16</text>
<text x="55.6" y="99.8">LED1</text>
<text x="97.5" y="113.7">C12</text>
<text x="164.8" y="132.8">C13</text>
<text x="219.5" y="135.3">C14</text>
</g>
</svg>
